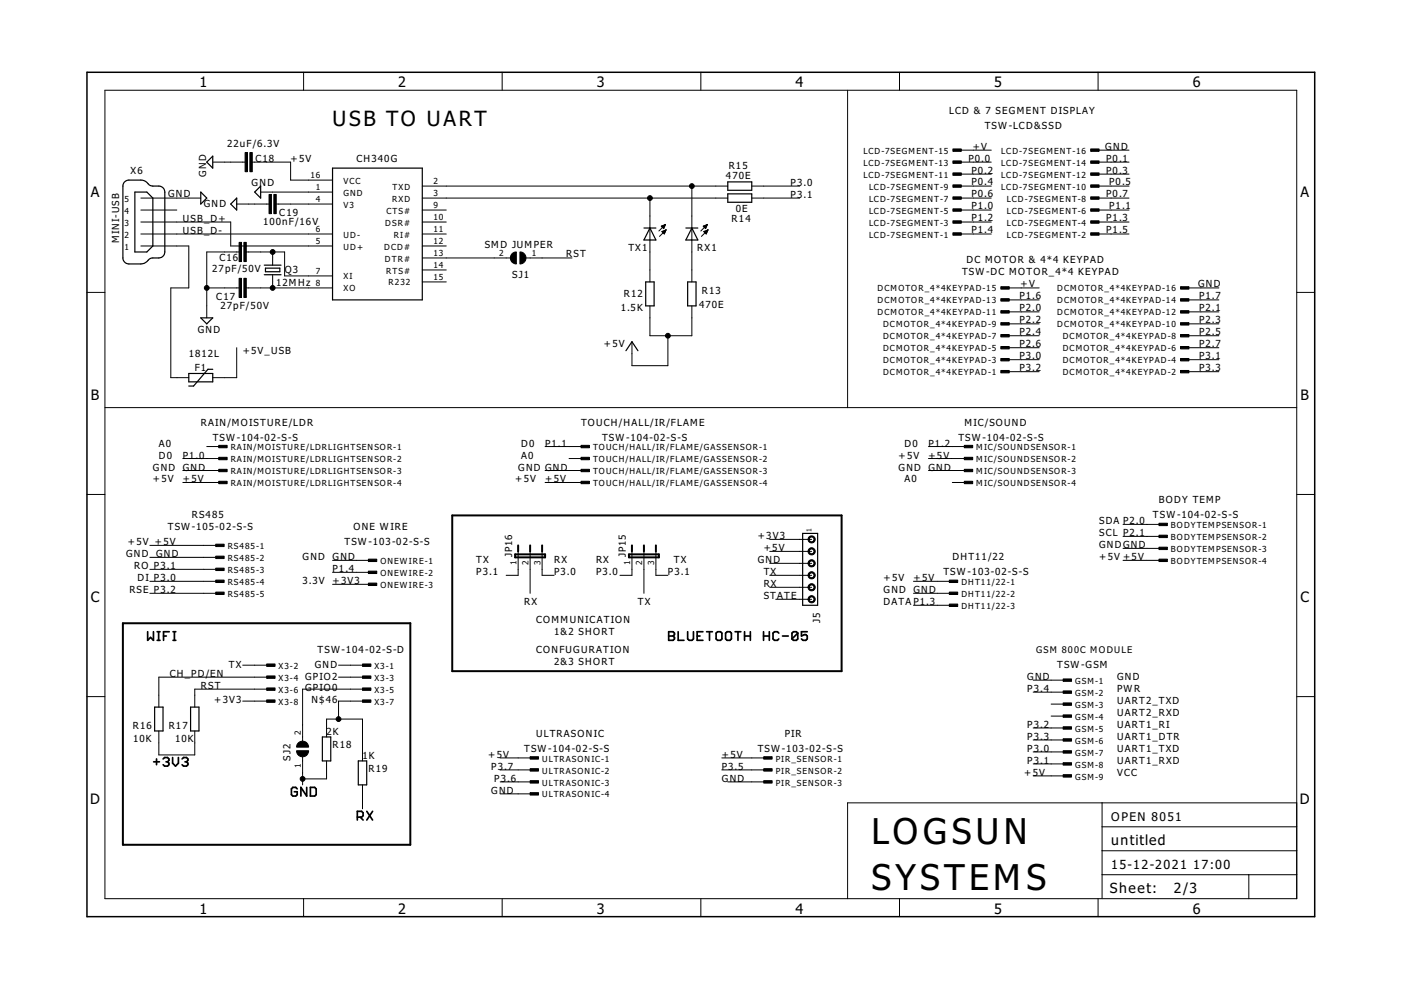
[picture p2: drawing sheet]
<svg xmlns="http://www.w3.org/2000/svg" width="297mm" height="210mm" viewBox="0 0 297 210" stroke-linecap="round" stroke-linejoin="round" font-family="sans-serif">
<g fill="none" stroke="#000" stroke-width=".36">
<path d="M31.3 133.9v1.9l.6-.7 .6 .7v-1.9M33.3 133.9h.6M33.3 135.8h.6M33.6 133.9v1.9M34.7 134.9h.6M35.9 133.9h-1.2v1.9M36.7 133.9h.6M36.7 135.8h.6M37 133.9v1.9M141.8 133.9h.9l.3 .3v.4l-.3 .3 .3 .2v.4l-.3 .3h-.9zM141.8 134.9h.9M143.8 133.9v1.9h1.2"/>
<path d="M145.8 133.9v1.6l.3 .3h.6l.3-.3v-1.6M147.8 134.9h.6M149 133.9h-1.2v1.9h1.2M149.8 133.9h1.2M150.4 133.9v1.9M151.8 134.2l.3-.3h.7l.3 .3v1.3l-.3 .3h-.7l-.3-.3zM153.8 134.2l.4-.3h.6l.3 .3v1.3l-.3 .3h-.6l-.4-.3zM155.9 133.9h1.2M156.5 133.9v1.9M157.9 134.9h1.2M157.9 133.9v1.9M159.1 133.9v1.9"/>
<path d="M161.9 134.9h1.2M161.9 133.9v1.9M163.1 133.9v1.9M165.1 134.2l-.3-.3h-.6l-.3 .3v1.3l.3 .3h.6l.3-.3M165.9 134.9h1.2M169.1 134.2l-.3-.3h-.6l-.3 .3v1.3M169.1 134.2v1.3l-.3 .3h-.6l-.3-.3M169.1 134.2l-1.2 1.3M171.2 133.9h-1.3v1l1-.3 .3 .3v.6l-.3 .3h-.7l-.3-.3M32.6 161.5h1.2M33.2 160.9v1.2M34.6 160.9l.3-.3h.6l.3 .3v.3l-.3 .3"/>
<path d="M35.2 161.5h.3M35.5 161.5l.3 .3v.3l-.3 .3h-.6l-.3-.3M36.6 160.6v1.2l.6 .6 .6-.6v-1.2M38.6 160.9l.3-.3h.6l.3 .3v.3l-.3 .3M39.2 161.5h.3M39.5 161.5l.3 .3v.3l-.3 .3h-.6l-.3-.3M63 167.3l-.3-.4h-.6l-.3 .4v1.2l.3 .3h.6l.3-.3v-.6h-.6M65 166.9v1.9l-1.2-1.9v1.9M65.8 166.9h.9l.3 .4v1.2l-.3 .3h-.9zM75.8 173.2h.9l.3-.2v-.7l-.3-.3h-.9v1.9M76.4 173.2l.6 .7M77.8 172l1.2 1.9"/>
<path d="M79 172l-1.2 1.9"/>
</g>
<g fill="none" stroke="#000" stroke-width=".21">
<path d="M22.2 19.1h252.7v171.4h-252.7zM64.4 15.3v3.8M106.5 15.3v3.8M148.6 15.3v3.8M179.7 19.1v67.3M190.7 15.3v3.8M232.8 15.3v3.8M45.1 34.4h6.9M53.5 34.4h8.1v3.8h8.9M89.5 39.5h64.8M146.7 39.5v20.3M159.4 39.5h10.1"/>
<path d="M203.8 39.5h6.4M203.8 34.4h6.4M203.8 36.9h6.4M203.8 31.8h6.4M233 39.5h6.4M233 34.4h6.4M233 36.9h6.4M233 31.8h6.4M29.9 42h12.7M29.9 52.2h10.1v8.8h-3.8v19.1h3.8M29.9 47.1h19v5.1h21.6M29.9 49.6h40.6"/>
<path d="M29.9 44.5h7.6M50.2 43.3h6.8M50.7 53.4h-6.9v14M52.2 53.4h8.1v5.1h10.2M55.3 40.7h15.2M57.8 53.4v2.8M57.8 58.3v2.7M58.6 43.3h11.9M89.5 42h64.8M89.5 52.2h5.1M89.5 49.6h5.1M89.5 47.1h5.1"/>
<path d="M89.5 44.5h5.1M89.5 54.7h18.7M89.5 57.2h5.1M89.5 59.8h5.1M111.5 54.7h9.8M137.8 42v17.8M140.2 48l.9-.4-.4 .9zM140.3 47.9h.6M140.3 48h.6M140.3 49.1l.9-.4-.4 .9zM140.4 49.1h.7M140.4 48.2h.4"/>
<path d="M140.5 49.3h.5M140.5 49h.6M140.5 48.3h.3M140.6 47.8h.4M140.6 49.4h.3M140.7 48.4h.1M140.7 49.5h.2M140.8 48.9h.3M140.8 47.7h.3M141.1 47.6l-1.4 1.4M141.1 48.8h.1M141.2 48.7l-1.4 1.4"/>
<path d="M149.1 48l.9-.4-.4 .9zM149.2 47.9h.6M149.2 48h.6M149.2 49.1l.9-.4-.4 .9zM149.2 49.1h.7M149.3 48.2h.4M149.4 49.3h.5M149.4 49h.6M149.4 48.3h.3M149.5 47.8h.4M149.5 49.4h.3M149.5 48.4h.1"/>
<path d="M149.6 49.5h.2M149.7 48.9h.3M149.7 47.7h.2M150 48.8h.1M150 47.6l-1.4 1.4M150.1 48.7l-1.4 1.4M159.4 42h10.1M203.8 42h6.4M203.8 49.6h6.4M203.8 47.1h6.4M203.8 44.5h6.4M233 42h6.4"/>
<path d="M233 49.6h6.4M233 47.1h6.4M233 44.5h6.4M18.4 62h3.8M43.8 61h6.9M50.2 73.7v6.4h-5.1M52.2 61h18.3M137.8 64.9v6.3h8.9v-6.3M141.6 71.2v6.3h-7.6v-5M214 61h6.3M214 78.8h6.3M214 76.3h6.3"/>
<path d="M214 73.7h6.3M214 71.2h6.3M214 68.7h6.3M214 66.1h6.3M214 63.6h6.3M252.1 61h6.3M252.1 78.8h6.3M252.1 76.3h6.3M252.1 73.7h6.3M252.1 71.2h6.3M252.1 68.7h6.3M252.1 66.1h6.3"/>
<path d="M252.1 63.6h6.3M274.9 62h3.8M22.2 86.4h252.7M38.8 97.2h7.6M38.8 99.8h7.6M43.8 94.7h2.6M115.6 94.7h7.6M115.6 99.8h7.6M120.6 97.2h2.6M196.8 94.7h7.6M196.8 97.2h7.6M196.8 99.8h7.6"/>
<path d="M18.4 104.8h3.8M31.8 115.6h13.9M31.8 118.2h13.9M38.8 102.3h7.6M70.5 118.8h7.6M109.9 116.9v5.1h-2.6M112.4 116.9v8.9M114.9 116.9v5.1h2.6M115.6 102.3h7.6M134 116.9v5.1h-2.6M136.5 116.9v8.9M139.1 116.9v5.1h2.5"/>
<path d="M163.2 114.4h8.9M163.2 116.9h8.9M163.2 119.4h8.9M201.9 102.3h2.5M238.1 111.2h7.6M238.1 113.7h7.6M238.1 116.3h7.6M238.1 118.8h7.6M274.9 104.8h3.8M31.8 123.3h13.9M31.8 125.8h13.9M31.8 120.7h13.9"/>
<path d="M70.5 121.3h7.6M70.5 123.9h7.6M163.2 122h8.9M163.2 124.5h8.9M164.5 127.1h7.6M193.7 123.3h7.6M193.7 125.8h7.6M193.7 128.3h7.6M18.4 147.7h3.8M33.7 155v5.1h7.6v-5.1M51.5 141h5M51.5 148.7h5"/>
<path d="M56.5 143.6h-22.8v6.3M56.5 146.1h-15.2v3.8M69.2 156.3v-3.8h7.7v8.8M71.8 141h5.1M71.8 143.6h5.1M76.9 146.1h-12.7v11M76.9 148.7h-5.1v3.8M219.1 144.2h6.3M219.1 146.7h6.3M219.1 154.3h6.3M219.1 156.9h6.3M219.1 159.4h6.3"/>
<path d="M222.9 149.3h2.5M222.9 151.8h2.5M274.9 147.7h3.8M64.2 160.4v6M69.2 161.3v3.8h-5M76.9 166.4v5.1M106 160.7h6.4M106 163.2h6.4M106 165.8h6.4M106 168.3h6.4M153 160.7h8.9M153 163.2h8.9"/>
<path d="M154.3 165.8h7.6M219.1 162h6.3M219.1 164.5h6.3M233.7 170.2v20.3M233.7 175.3h41.2M274.9 170.2h-95.2v20.3M64.4 190.5v3.9M106.5 190.5v3.9M148.6 190.5v3.9M190.7 190.5v3.9M232.8 190.5v3.9M233.7 185.5h41.2"/>
<path d="M233.7 180.4h41.2M264.8 185.5v5"/>
</g>
<path d="M95.9 109.3h82.5v33h-82.5zM109.2 117.5h6.4v.7h-6.4zM109.9 115.6v1.3M112.4 115.6v1.3M114.9 115.6v1.3M133.3 117.5h6.4v.7h-6.4zM134 115.6v1.3M136.5 115.6v1.3M139.1 115.6v1.3M26.1 132.1h60.9v47h-60.9z" fill="none" stroke="#000" stroke-width=".42"/>
<path d="M18.4 15.3h260.3v179.1h-260.3z" fill="none" stroke="#000" stroke-width=".32"/>
<g fill="none" stroke="#000" stroke-width=".25">
<path d="M26.3 38.7l.8-.5h3.1l.7 .3 .7 .7a2.59 2.59 0 0 0 2.1 .3l.5 .1 .5 .3 .2 .8v12.7l-.1 .6-.3 .4a2.64 2.64 0 0 1-2.1 .3l-.6 .1-1.2 1-.7 .2-2.8-.1-.6-.2-.4-.7v-15.5zM45.1 33.1v2.5l-1.3-1.2zM55.3 39.5v2.5l-1.3-1.3zM70.5 35.6h19v28h-19zM154.3 38.6h5.1v1.7h-5.1zM28.6 40.7h2.5l1.3 1.3v10.2l-1.3 1.2h-2.5zM42.6 40.7l1.2 1.3-1.2 1.3zM50.2 42v2.5l-1.3-1.2zM56 58.3h3.6M56 56.2h3.6M56.3 56.9h3v.7h-3zM136.5 48.3h2.6"/>
<path d="M136.9 59.8h1.8v5.1h-1.8zM137.8 48.3l1.3 2.6h-2.6zM145.4 48.3h2.6M145.8 59.8h1.8v5.1h-1.8zM146.7 48.3l1.3 2.6h-2.6zM154.3 41.1h5.1v1.8h-5.1zM40 79.2h5.1v1.8h-5.1zM42.6 67.4h2.5l-1.3 1.3zM45.1 78.3h-1l-3.1 3.6h-1M132.7 74.4l1.3-1.9 1.3 1.9M170.2 113.1h3.2v15.2h-3.2zM32.8 149.9h1.8v5.1h-1.8z"/>
<path d="M40.4 149.9h1.8v5.1h-1.8zM68.3 156.3h1.8v5h-1.8zM76 161.3h1.7v5.1h-1.7z"/>
</g>
<g fill="#000" stroke="#000" stroke-width=".21">
<path d="M52 32.3h.5v4.1h-.5zM53 32.3h.5v4.1h-.5zM202 39.2h1.8v.5h-1.8zM202 36.7h1.8v.5h-1.8zM202 34.1h1.8v.5h-1.8zM202 31.6h1.8v.5h-1.8zM231.2 39.2h1.8v.5h-1.8zM231.2 36.7h1.8v.5h-1.8zM231.2 34.1h1.8v.5h-1.8zM231.2 31.6h1.8v.5h-1.8zM50.7 51.4h.5v4.1h-.5zM50.7 59h.5v4.1h-.5z"/>
<path d="M51.7 51.4h.5v4.1h-.5zM51.7 59h.5v4.1h-.5zM57 41.2h.6v4.1h-.6zM58.1 41.2h.5v4.1h-.5zM202 49.4h1.8v.5h-1.8zM202 46.8h1.8v.5h-1.8zM202 44.3h1.8v.5h-1.8zM202 41.7h1.8v.5h-1.8zM231.2 49.4h1.8v.5h-1.8zM231.2 46.8h1.8v.5h-1.8zM231.2 44.3h1.8v.5h-1.8zM231.2 41.7h1.8v.5h-1.8z"/>
<path d="M212.2 78.5h1.8v.6h-1.8zM212.2 76h1.8v.5h-1.8zM212.2 73.5h1.8v.5h-1.8zM212.2 70.9h1.8v.5h-1.8zM212.2 68.4h1.8v.5h-1.8zM212.2 65.9h1.8v.5h-1.8zM212.2 63.3h1.8v.5h-1.8zM212.2 60.8h1.8v.5h-1.8zM250.3 78.5h1.8v.6h-1.8zM250.3 76h1.8v.5h-1.8zM250.3 73.5h1.8v.5h-1.8zM250.3 70.9h1.8v.5h-1.8z"/>
<path d="M250.3 68.4h1.8v.5h-1.8zM250.3 65.9h1.8v.5h-1.8zM250.3 63.3h1.8v.5h-1.8zM250.3 60.8h1.8v.5h-1.8zM46.4 94.4h1.8v.5h-1.8zM46.4 97h1.8v.5h-1.8zM46.4 99.5h1.8v.5h-1.8zM123.2 94.4h1.8v.5h-1.8zM123.2 97h1.8v.5h-1.8zM123.2 99.5h1.8v.5h-1.8zM204.4 94.4h1.8v.5h-1.8zM204.4 97h1.8v.5h-1.8z"/>
<path d="M204.4 99.5h1.8v.5h-1.8zM45.7 115.4h1.8v.5h-1.8zM45.7 117.9h1.8v.5h-1.8zM46.4 102h1.8v.6h-1.8zM78.1 118.6h1.8v.5h-1.8zM123.2 102h1.8v.6h-1.8zM204.4 102h1.8v.6h-1.8zM245.7 110.9h1.8v.5h-1.8zM245.7 113.5h1.8v.5h-1.8zM245.7 116h1.8v.5h-1.8zM245.7 118.6h1.8v.5h-1.8zM45.7 120.5h1.8v.5h-1.8z"/>
<path d="M45.7 123h1.8v.5h-1.8zM45.7 125.5h1.8v.5h-1.8zM78.1 121.1h1.8v.5h-1.8zM78.1 123.6h1.8v.5h-1.8zM201.3 123h1.8v.5h-1.8zM201.3 125.5h1.8v.5h-1.8zM201.3 128.1h1.8v.5h-1.8zM56.5 140.8h1.8v.5h-1.8zM56.5 143.3h1.8v.5h-1.8zM56.5 145.9h1.8v.5h-1.8zM56.5 148.4h1.8v.5h-1.8zM76.9 140.8h1.7v.5h-1.7z"/>
<path d="M76.9 143.3h1.7v.5h-1.7zM76.9 145.9h1.7v.5h-1.7zM76.9 148.4h1.7v.5h-1.7zM225.4 144h1.8v.5h-1.8zM225.4 146.5h1.8v.5h-1.8zM225.4 149h1.8v.5h-1.8zM225.4 151.6h1.8v.5h-1.8zM225.4 154.1h1.8v.5h-1.8zM225.4 156.6h1.8v.5h-1.8zM225.4 159.2h1.8v.5h-1.8zM112.4 160.4h1.8v.6h-1.8zM112.4 163h1.8v.5h-1.8z"/>
<path d="M112.4 165.5h1.8v.5h-1.8zM112.4 168.1h1.8v.5h-1.8zM161.9 160.4h1.8v.6h-1.8zM161.9 163h1.8v.5h-1.8zM161.9 165.5h1.8v.5h-1.8zM225.4 161.7h1.8v.5h-1.8zM225.4 164.3h1.8v.5h-1.8z"/>
</g>
<g fill="#000" stroke="#000" stroke-width=".21">
<path d="M108.5 53.8l.5-.3 .5-.1v2.6a1.27 1.27 0 0 1-1.2-.8 1.27 1.27 0 0 1 .2-1.4z" fill-rule="evenodd"/>
<path d="M110.2 53.4a1.27 1.27 0 0 1 1.3 1.3 1.27 1.27 0 0 1-1.3 1.3z" fill-rule="evenodd"/>
<path d="M171.5 113.9a.76 .76 0 0 1 1.2 0 .76 .76 0 0 1-.4 1.2 .76 .76 0 0 1-1-.7h.3a.51 .51 0 0 1 .7-.5 .51 .51 0 0 1 .1 .9 .51 .51 0 0 1-.8-.3v-.1h-.3z" fill-rule="evenodd"/>
<path d="M171.5 116.4a.76 .76 0 0 1 1.2 .1 .76 .76 0 0 1-.4 1.1 .76 .76 0 0 1-1-.7h.3a.51 .51 0 0 1 .7-.4 .51 .51 0 0 1 .1 .8 .51 .51 0 0 1-.8-.2v-.2h-.3z" fill-rule="evenodd"/>
<path d="M171.5 119a.76 .76 0 0 1 1.2 0 .76 .76 0 0 1-.4 1.2 .76 .76 0 0 1-1-.8h.3a.51 .51 0 0 1 .7-.4 .51 .51 0 0 1 .1 .9 .51 .51 0 0 1-.8-.3v-.2h-.3z" fill-rule="evenodd"/>
<path d="M171.5 121.5a.76 .76 0 0 1 1.2 0 .76 .76 0 0 1-.4 1.2 .76 .76 0 0 1-1-.7h.3a.51 .51 0 0 1 .7-.4 .51 .51 0 0 1 .1 .8 .51 .51 0 0 1-.8-.2v-.2h-.3z" fill-rule="evenodd"/>
<path d="M171.5 124a.76 .76 0 0 1 1.2 .1 .76 .76 0 0 1-.4 1.1 .76 .76 0 0 1-1-.7h.3a.51 .51 0 0 1 .7-.4 .51 .51 0 0 1 .1 .8 .51 .51 0 0 1-.8-.2v-.2h-.3z" fill-rule="evenodd"/>
<path d="M171.5 126.6a.76 .76 0 0 1 1.2 0 .76 .76 0 0 1-.4 1.2 .76 .76 0 0 1-1-.7h.3a.51 .51 0 0 1 .7-.5 .51 .51 0 0 1 .1 .9 .51 .51 0 0 1-.8-.3v-.1h-.3z" fill-rule="evenodd"/>
<path d="M63.3 157.5a1.27 1.27 0 0 1 1.4-.2 1.27 1.27 0 0 1 .7 1.1h-2.5v-.4z" fill-rule="evenodd"/>
<path d="M62.9 159.2h2.5a1.27 1.27 0 0 1-1.2 1.3 1.27 1.27 0 0 1-1.3-1.3z" fill-rule="evenodd"/>
<circle cx="146.7" cy="39.5" r=".51"/>
<circle cx="57.8" cy="53.4" r=".51"/>
<circle cx="137.8" cy="42" r=".51"/>
<circle cx="43.8" cy="61" r=".51"/>
<circle cx="57.8" cy="61" r=".51"/>
<circle cx="141.6" cy="71.2" r=".51"/>
<circle cx="71.8" cy="152.5" r=".51"/>
<circle cx="64.2" cy="165.1" r=".51"/>
</g>
<g font-size="9.1">
<text x="184.8" y="179">LOGSUN</text>
<text x="184.8" y="188.6">SYSTEMS</text>
</g>
<text font-size="5.4" x="70.5" y="26.8">USB TO UART</text>
<g font-size="3.7">
<text x="42.3" y="18.5">1</text>
<text x="84.4" y="18.5">2</text>
<text x="126.5" y="18.5">3</text>
<text x="168.7" y="18.5">4</text>
<text x="210.8" y="18.5">5</text>
<text x="252.9" y="18.5">6</text>
<text x="19.2" y="41.9">A</text>
<text x="275.7" y="41.9">A</text>
<text x="19.3" y="84.7">B</text>
<text x="275.8" y="84.7">B</text>
<text x="19.2" y="127.6">C</text>
<text x="275.7" y="127.6">C</text>
<text x="19.1" y="170.4">D</text>
<text x="275.6" y="170.4">D</text>
<text x="42.3" y="193.7">1</text>
<text x="84.4" y="193.7">2</text>
<text x="126.5" y="193.7">3</text>
<text x="168.7" y="193.7">4</text>
<text x="210.8" y="193.7">5</text>
<text x="252.9" y="193.7">6</text>
</g>
<g font-size="3.6">
<text x="235.6" y="179.1">untitled</text>
<text x="235.3" y="189.4">Sheet:</text>
<text x="248.9" y="189.3">2/3</text>
</g>
<g font-size="3.2">
<text x="235.6" y="184.2">15-12-2021</text>
<text x="253" y="184.2">17:00</text>
</g>
<text font-size="3.1" x="235.6" y="174">OPEN 8051</text>
<g font-size="2.5">
<text x="201.3" y="24.1">LCD &amp; 7 SEGMENT DISPLAY</text>
<text x="208.8" y="27.3">TSW-LCD&amp;SSD</text>
<text x="48.2" y="31.1">22uF/6.3V</text>
<text x="54.1" y="34.4">C18</text>
<text x="61.6" y="34.4">+5V</text>
<text x="75.6" y="34.4">CH340G</text>
<text x="154.5" y="35.7">R15</text>
<text x="205.3" y="34.2">P0.0</text>
<text x="206.2" y="31.7">+V</text>
<text x="234.3" y="31.7">GND</text>
<text x="234.5" y="34.2">P0.1</text>
<text x="27.7" y="36.8">X6</text>
<text x="35.6" y="41.9">GND</text>
<text x="43.7" y="37.5" transform="rotate(-90 43.7 37.5)">GND</text>
<text x="53.4" y="39.5">GND</text>
<text x="153.9" y="37.9">470E</text>
<text x="167.6" y="39.5">P3.0</text>
<text x="167.6" y="42">P3.1</text>
<text x="206" y="36.8">P0.2</text>
<text x="206" y="39.3">P0.4</text>
<text x="206" y="41.9">P0.6</text>
<text x="234.5" y="36.8">P0.3</text>
<text x="234.5" y="41.9">P0.7</text>
<text x="235.2" y="39.3">P0.5</text>
<text x="38.8" y="47.1">USB_D+</text>
<text x="43.2" y="43.9">GND</text>
<text x="55.8" y="47.6">100nF/16V</text>
<text x="59.2" y="45.8">C19</text>
<text x="155.1" y="47.2">R14</text>
<text x="156" y="44.9">0E</text>
<text x="206" y="44.4">P1.0</text>
<text x="206" y="46.9">P1.2</text>
<text x="234.5" y="46.9">P1.3</text>
<text x="235.2" y="44.4">P1.1</text>
<text x="25.3" y="51.6" transform="rotate(-90 25.3 51.6)">MINI-USB</text>
<text x="38.8" y="49.6">USB_D-</text>
<text x="102.8" y="52.7">SMD JUMPER</text>
<text x="133.2" y="53.2">TX1</text>
<text x="147.8" y="53.2">RX1</text>
<text x="206" y="49.5">P1.4</text>
<text x="234.5" y="49.5">P1.5</text>
<text x="45" y="57.8">27pF/50V</text>
<text x="46.5" y="55.3">C16</text>
<text x="60.4" y="57.9">Q3</text>
<text x="108.6" y="59">SJ1</text>
<text x="120.1" y="54.6">RST</text>
<text x="204" y="58.4">TSW-DC MOTOR_4*4 KEYPAD</text>
<text x="204.9" y="55.8">DC MOTOR &amp; 4*4 KEYPAD</text>
<text x="45.9" y="63.6">C17</text>
<text x="46.8" y="65.6">27pF/50V</text>
<text x="58.6" y="60.7">12MHz</text>
<text x="131.6" y="65.9">1.5K</text>
<text x="132.3" y="63">R12</text>
<text x="148.2" y="65.2">470E</text>
<text x="148.8" y="62.4">R13</text>
<text x="216.1" y="66">P2.0</text>
<text x="216.1" y="63.4">P1.6</text>
<text x="216.4" y="60.9">+V</text>
<text x="254" y="60.9">GND</text>
<text x="254.2" y="66">P2.1</text>
<text x="254.2" y="63.4">P1.7</text>
<text x="41.9" y="70.6">GND</text>
<text x="216.1" y="71.1">P2.4</text>
<text x="216.1" y="68.5">P2.2</text>
<text x="254.2" y="71.1">P2.5</text>
<text x="254.2" y="68.5">P2.3</text>
<text x="40" y="75.8">1812L</text>
<text x="51.5" y="75">+5V_USB</text>
<text x="128.1" y="73.6">+5V</text>
<text x="216.1" y="76.1">P3.0</text>
<text x="216.1" y="73.6">P2.6</text>
<text x="254.2" y="76.1">P3.1</text>
<text x="254.2" y="73.6">P2.7</text>
<text x="41.3" y="78.6">F1</text>
<text x="216.1" y="78.7">P3.2</text>
<text x="254.2" y="78.7">P3.3</text>
<text x="33.7" y="94.7">A0</text>
<text x="42.6" y="90.2">RAIN/MOISTURE/LDR</text>
<text x="45.1" y="93.4">TSW-104-02-S-S</text>
<text x="110.5" y="94.7">D0</text>
<text x="115.6" y="94.7">P1.1</text>
<text x="123.2" y="90.2">TOUCH/HALL/IR/FLAME</text>
<text x="127.6" y="93.4">TSW-104-02-S-S</text>
<text x="191.8" y="94.7">D0</text>
<text x="196.8" y="94.7">P1.2</text>
<text x="203.2" y="93.4">TSW-104-02-S-S</text>
<text x="204.5" y="90.2">MIC/SOUND</text>
<text x="32.4" y="99.8">GND GND</text>
<text x="33.7" y="97.2">D0</text>
<text x="38.8" y="97.2">P1.0</text>
<text x="109.9" y="99.8">GND GND</text>
<text x="110.5" y="97.2">A0</text>
<text x="190.5" y="97.2">+5V</text>
<text x="190.5" y="99.8">GND GND</text>
<text x="196.8" y="97.2">+5V</text>
<text x="32.4" y="102.3">+5V</text>
<text x="38.8" y="102.3">+5V</text>
<text x="109.2" y="102.3">+5V</text>
<text x="115.6" y="102.3">+5V</text>
<text x="191.8" y="102.3">A0</text>
<text x="245.7" y="106.7">BODY TEMP</text>
<text x="35.6" y="112.5">TSW-105-02-S-S</text>
<text x="40.7" y="109.9">RS485</text>
<text x="74.9" y="112.5">ONE WIRE</text>
<text x="233" y="111.2">SDA P2.0</text>
<text x="233" y="113.7">SCL P2.1</text>
<text x="244.5" y="109.9">TSW-104-02-S-S</text>
<text x="26.7" y="118">GND GND</text>
<text x="27.1" y="115.5">+5V +5V</text>
<text x="64.1" y="118.8">GND GND</text>
<text x="73" y="115.6">TSW-103-02-S-S</text>
<text x="101" y="119.4">TX</text>
<text x="108.6" y="118.2" transform="rotate(-90 108.6 118.2)">JP16</text>
<text x="117.5" y="119.4">RX</text>
<text x="126.4" y="119.4">RX</text>
<text x="132.7" y="118.2" transform="rotate(-90 132.7 118.2)">JP15</text>
<text x="142.9" y="119.4">TX</text>
<text x="160.7" y="119.4">GND</text>
<text x="160.7" y="114.4">+3V3</text>
<text x="161.9" y="116.9">+5V</text>
<text x="201.9" y="118.8">DHT11/22</text>
<text x="233" y="116.3">GNDGND</text>
<text x="233" y="118.8">+5V +5V</text>
<text x="27.4" y="125.7">RSE P3.2</text>
<text x="28.5" y="120.6">RO P3.1</text>
<text x="29.1" y="123.1">DI P3.0</text>
<text x="64.1" y="123.9">3.3V +3V3</text>
<text x="70.5" y="121.3">P1.4</text>
<text x="101" y="122">P3.1</text>
<text x="117.5" y="122">P3.0</text>
<text x="126.4" y="122">P3.0</text>
<text x="141.6" y="122">P3.1</text>
<text x="161.9" y="122">TX</text>
<text x="161.9" y="124.5">RX</text>
<text x="187.3" y="125.8">GND GND</text>
<text x="187.3" y="123.3">+5V</text>
<text x="193.7" y="123.3">+5V</text>
<text x="200" y="122">TSW-103-02-S-S</text>
<text x="111.1" y="128.3">RX</text>
<text x="135.3" y="128.3">TX</text>
<text x="161.9" y="127.1">STATE</text>
<text x="173.9" y="132" transform="rotate(-90 173.9 132)">J5</text>
<text x="187.3" y="128.3">DATA P1.3</text>
<text x="113.7" y="132.1">COMMUNICATION</text>
<text x="117.5" y="134.7">1&amp;2 SHORT</text>
<text x="36" y="143.4">CH_PD/EN</text>
<text x="48.5" y="141.5">TX</text>
<text x="66.7" y="141.5">GND</text>
<text x="67.3" y="138.5">TSW-104-02-S-D</text>
<text x="113.7" y="138.5">CONFUGURATION</text>
<text x="117.5" y="141">2&amp;3 SHORT</text>
<text x="224.1" y="141.7">TSW-GSM</text>
<text x="42.6" y="146">RST</text>
<text x="45.4" y="149.2">+3V3</text>
<text x="64.7" y="144.1">GPIO2</text>
<text x="64.7" y="146.6">GPIO0</text>
<text x="66" y="149.2">N$46</text>
<text x="217.8" y="144.2">GND</text>
<text x="217.8" y="146.7">P3.4</text>
<text x="236.8" y="144.2">GND</text>
<text x="236.8" y="149.3">UART2_TXD</text>
<text x="236.8" y="146.7">PWR</text>
<text x="28.1" y="154.5">R16</text>
<text x="35.8" y="154.5">R17</text>
<text x="69.2" y="155.8">2K</text>
<text x="217.8" y="154.4">P3.2</text>
<text x="236.8" y="154.4">UART1_RI</text>
<text x="236.8" y="151.8">UART2_RXD</text>
<text x="28.2" y="157.3">10K</text>
<text x="37.1" y="157.3">10K</text>
<text x="61.6" y="161.3" transform="rotate(-90 61.6 161.3)">SJ2</text>
<text x="70.5" y="158.6">R18</text>
<text x="76.8" y="160.8">1K</text>
<text x="103.5" y="160.7">+5V</text>
<text x="111.1" y="159.4">TSW-104-02-S-S</text>
<text x="113.7" y="156.3">ULTRASONIC</text>
<text x="153" y="160.7">+5V</text>
<text x="160.7" y="159.4">TSW-103-02-S-S</text>
<text x="166.4" y="156.3">PIR</text>
<text x="217.8" y="159.4">P3.0</text>
<text x="217.8" y="162">P3.1</text>
<text x="217.8" y="156.9">P3.3</text>
<text x="236.8" y="162">UART1_RXD</text>
<text x="236.8" y="159.4">UART1_TXD</text>
<text x="236.8" y="156.9">UART1_DTR</text>
<text x="78.1" y="163.7">R19</text>
<text x="104.1" y="163.2">P3.7</text>
<text x="104.8" y="165.8">P3.6</text>
<text x="153" y="165.8">GND</text>
<text x="153" y="163.2">P3.5</text>
<text x="217.2" y="164.5">+5V</text>
<text x="236.8" y="164.5">VCC</text>
<text x="104.1" y="168.3">GND</text>
</g>
<text font-size="2.3" x="219.7" y="138.5">GSM 800C MODULE</text>
<g font-size="2.1">
<text x="183.1" y="35.1">LCD-7SEGMENT-13</text>
<text x="183.1" y="32.6">LCD-7SEGMENT-15</text>
<text x="212.3" y="35.1">LCD-7SEGMENT-14</text>
<text x="212.3" y="32.6">LCD-7SEGMENT-16</text>
<text x="65.8" y="37.8">16</text>
<text x="67" y="40.4">1</text>
<text x="72.8" y="38.9">VCC</text>
<text x="72.8" y="41.5">GND</text>
<text x="83.2" y="40.2">TXD</text>
<text x="91.9" y="39.1">2</text>
<text x="91.9" y="41.6">3</text>
<text x="183.1" y="37.7">LCD-7SEGMENT-11</text>
<text x="184.2" y="40.2">LCD-7SEGMENT-9</text>
<text x="212.3" y="40.2">LCD-7SEGMENT-10</text>
<text x="212.3" y="37.7">LCD-7SEGMENT-12</text>
<text x="26.4" y="47.8">3</text>
<text x="26.4" y="45.3">4</text>
<text x="26.4" y="42.8">5</text>
<text x="67" y="42.9">4</text>
<text x="72.8" y="44">V3</text>
<text x="81.7" y="47.8">DSR#</text>
<text x="81.9" y="45.3">CTS#</text>
<text x="83.2" y="42.8">RXD</text>
<text x="91.9" y="44.2">9</text>
<text x="91.9" y="46.7">10</text>
<text x="184.2" y="47.8">LCD-7SEGMENT-3</text>
<text x="184.2" y="45.3">LCD-7SEGMENT-5</text>
<text x="184.2" y="42.8">LCD-7SEGMENT-7</text>
<text x="213.4" y="47.8">LCD-7SEGMENT-4</text>
<text x="213.4" y="45.3">LCD-7SEGMENT-6</text>
<text x="213.4" y="42.8">LCD-7SEGMENT-8</text>
<text x="26.4" y="52.9">1</text>
<text x="26.4" y="50.4">2</text>
<text x="67" y="49.3">6</text>
<text x="67" y="51.8">5</text>
<text x="72.8" y="50.4">UD-</text>
<text x="72.8" y="52.9">UD+</text>
<text x="81.4" y="52.9">DCD#</text>
<text x="83.5" y="50.4">RI#</text>
<text x="91.9" y="49.3">11</text>
<text x="91.9" y="51.8">12</text>
<text x="184.2" y="50.4">LCD-7SEGMENT-1</text>
<text x="213.4" y="50.4">LCD-7SEGMENT-2</text>
<text x="67" y="58.1">7</text>
<text x="72.8" y="59.3">XI</text>
<text x="81.6" y="55.5">DTR#</text>
<text x="81.9" y="58">RTS#</text>
<text x="91.9" y="54.3">13</text>
<text x="91.9" y="56.9">14</text>
<text x="91.9" y="59.4">15</text>
<text x="105.8" y="54.3">2</text>
<text x="112.8" y="54.3">1</text>
<text x="67" y="60.7">8</text>
<text x="72.8" y="61.8">XO</text>
<text x="82.4" y="60.5">R232</text>
<text x="186.1" y="64.3">DCMOTOR_4*4KEYPAD-13</text>
<text x="186.1" y="61.8">DCMOTOR_4*4KEYPAD-15</text>
<text x="224.2" y="64.3">DCMOTOR_4*4KEYPAD-14</text>
<text x="224.2" y="61.8">DCMOTOR_4*4KEYPAD-16</text>
<text x="186.1" y="66.9">DCMOTOR_4*4KEYPAD-11</text>
<text x="187.2" y="72">DCMOTOR_4*4KEYPAD-7</text>
<text x="187.2" y="69.4">DCMOTOR_4*4KEYPAD-9</text>
<text x="224.2" y="69.4">DCMOTOR_4*4KEYPAD-10</text>
<text x="224.2" y="66.9">DCMOTOR_4*4KEYPAD-12</text>
<text x="225.3" y="72">DCMOTOR_4*4KEYPAD-8</text>
<text x="187.2" y="77">DCMOTOR_4*4KEYPAD-3</text>
<text x="187.2" y="74.5">DCMOTOR_4*4KEYPAD-5</text>
<text x="225.3" y="77">DCMOTOR_4*4KEYPAD-4</text>
<text x="225.3" y="74.5">DCMOTOR_4*4KEYPAD-6</text>
<text x="187.2" y="79.6">DCMOTOR_4*4KEYPAD-1</text>
<text x="225.3" y="79.6">DCMOTOR_4*4KEYPAD-2</text>
<text x="48.9" y="95.4">RAIN/MOISTURE/LDRLIGHTSENSOR-1</text>
<text x="125.7" y="95.4">TOUCH/HALL/IR/FLAME/GASSENSOR-1</text>
<text x="207" y="95.4">MIC/SOUNDSENSOR-1</text>
<text x="48.9" y="98">RAIN/MOISTURE/LDRLIGHTSENSOR-2</text>
<text x="48.9" y="100.5">RAIN/MOISTURE/LDRLIGHTSENSOR-3</text>
<text x="125.7" y="98">TOUCH/HALL/IR/FLAME/GASSENSOR-2</text>
<text x="125.7" y="100.5">TOUCH/HALL/IR/FLAME/GASSENSOR-3</text>
<text x="207" y="98">MIC/SOUNDSENSOR-2</text>
<text x="207" y="100.5">MIC/SOUNDSENSOR-3</text>
<text x="48.9" y="103.1">RAIN/MOISTURE/LDRLIGHTSENSOR-4</text>
<text x="125.7" y="103.1">TOUCH/HALL/IR/FLAME/GASSENSOR-4</text>
<text x="207" y="103.1">MIC/SOUNDSENSOR-4</text>
<text x="248.3" y="112">BODYTEMPSENSOR-1</text>
<text x="48.3" y="116.4">RS485-1</text>
<text x="48.3" y="118.9">RS485-2</text>
<text x="80.7" y="119.6">ONEWIRE-1</text>
<text x="109.5" y="119.7" transform="rotate(-90 109.5 119.7)">1</text>
<text x="112" y="119.7" transform="rotate(-90 112 119.7)">2</text>
<text x="114.6" y="119.7" transform="rotate(-90 114.6 119.7)">3</text>
<text x="133.6" y="119.7" transform="rotate(-90 133.6 119.7)">1</text>
<text x="136.2" y="119.7" transform="rotate(-90 136.2 119.7)">2</text>
<text x="138.7" y="119.7" transform="rotate(-90 138.7 119.7)">3</text>
<text x="248.3" y="114.5">BODYTEMPSENSOR-2</text>
<text x="248.3" y="117">BODYTEMPSENSOR-3</text>
<text x="248.3" y="119.6">BODYTEMPSENSOR-4</text>
<text x="48.3" y="121.5">RS485-3</text>
<text x="48.3" y="124">RS485-4</text>
<text x="80.7" y="122.1">ONEWIRE-2</text>
<text x="80.7" y="124.6">ONEWIRE-3</text>
<text x="203.8" y="124">DHT11/22-1</text>
<text x="48.3" y="126.6">RS485-5</text>
<text x="203.8" y="126.6">DHT11/22-2</text>
<text x="203.8" y="129.1">DHT11/22-3</text>
<text x="59.1" y="141.8">X3-2</text>
<text x="79.4" y="141.8">X3-1</text>
<text x="59.1" y="144.3">X3-4</text>
<text x="59.1" y="146.9">X3-6</text>
<text x="59.1" y="149.4">X3-8</text>
<text x="79.4" y="144.3">X3-3</text>
<text x="79.4" y="146.9">X3-5</text>
<text x="79.4" y="149.4">X3-7</text>
<text x="227.9" y="145">GSM-1</text>
<text x="227.9" y="147.5">GSM-2</text>
<text x="63.8" y="155.9" transform="rotate(-90 63.8 155.9)">2</text>
<text x="227.9" y="150">GSM-3</text>
<text x="227.9" y="152.6">GSM-4</text>
<text x="227.9" y="155.1">GSM-5</text>
<text x="114.9" y="161.5">ULTRASONIC-1</text>
<text x="164.5" y="161.5">PIR_SENSOR-1</text>
<text x="227.9" y="157.7">GSM-6</text>
<text x="227.9" y="160.2">GSM-7</text>
<text x="63.8" y="162.9" transform="rotate(-90 63.8 162.9)">1</text>
<text x="114.9" y="164">ULTRASONIC-2</text>
<text x="114.9" y="166.5">ULTRASONIC-3</text>
<text x="164.5" y="164">PIR_SENSOR-2</text>
<text x="164.5" y="166.5">PIR_SENSOR-3</text>
<text x="227.9" y="162.7">GSM-8</text>
<text x="227.9" y="165.3">GSM-9</text>
<text x="114.9" y="169.1">ULTRASONIC-4</text>
</g>
<text font-size="1.8" x="172.1" y="112.8" transform="rotate(-90 172.1 112.8)">1</text>
</svg>
